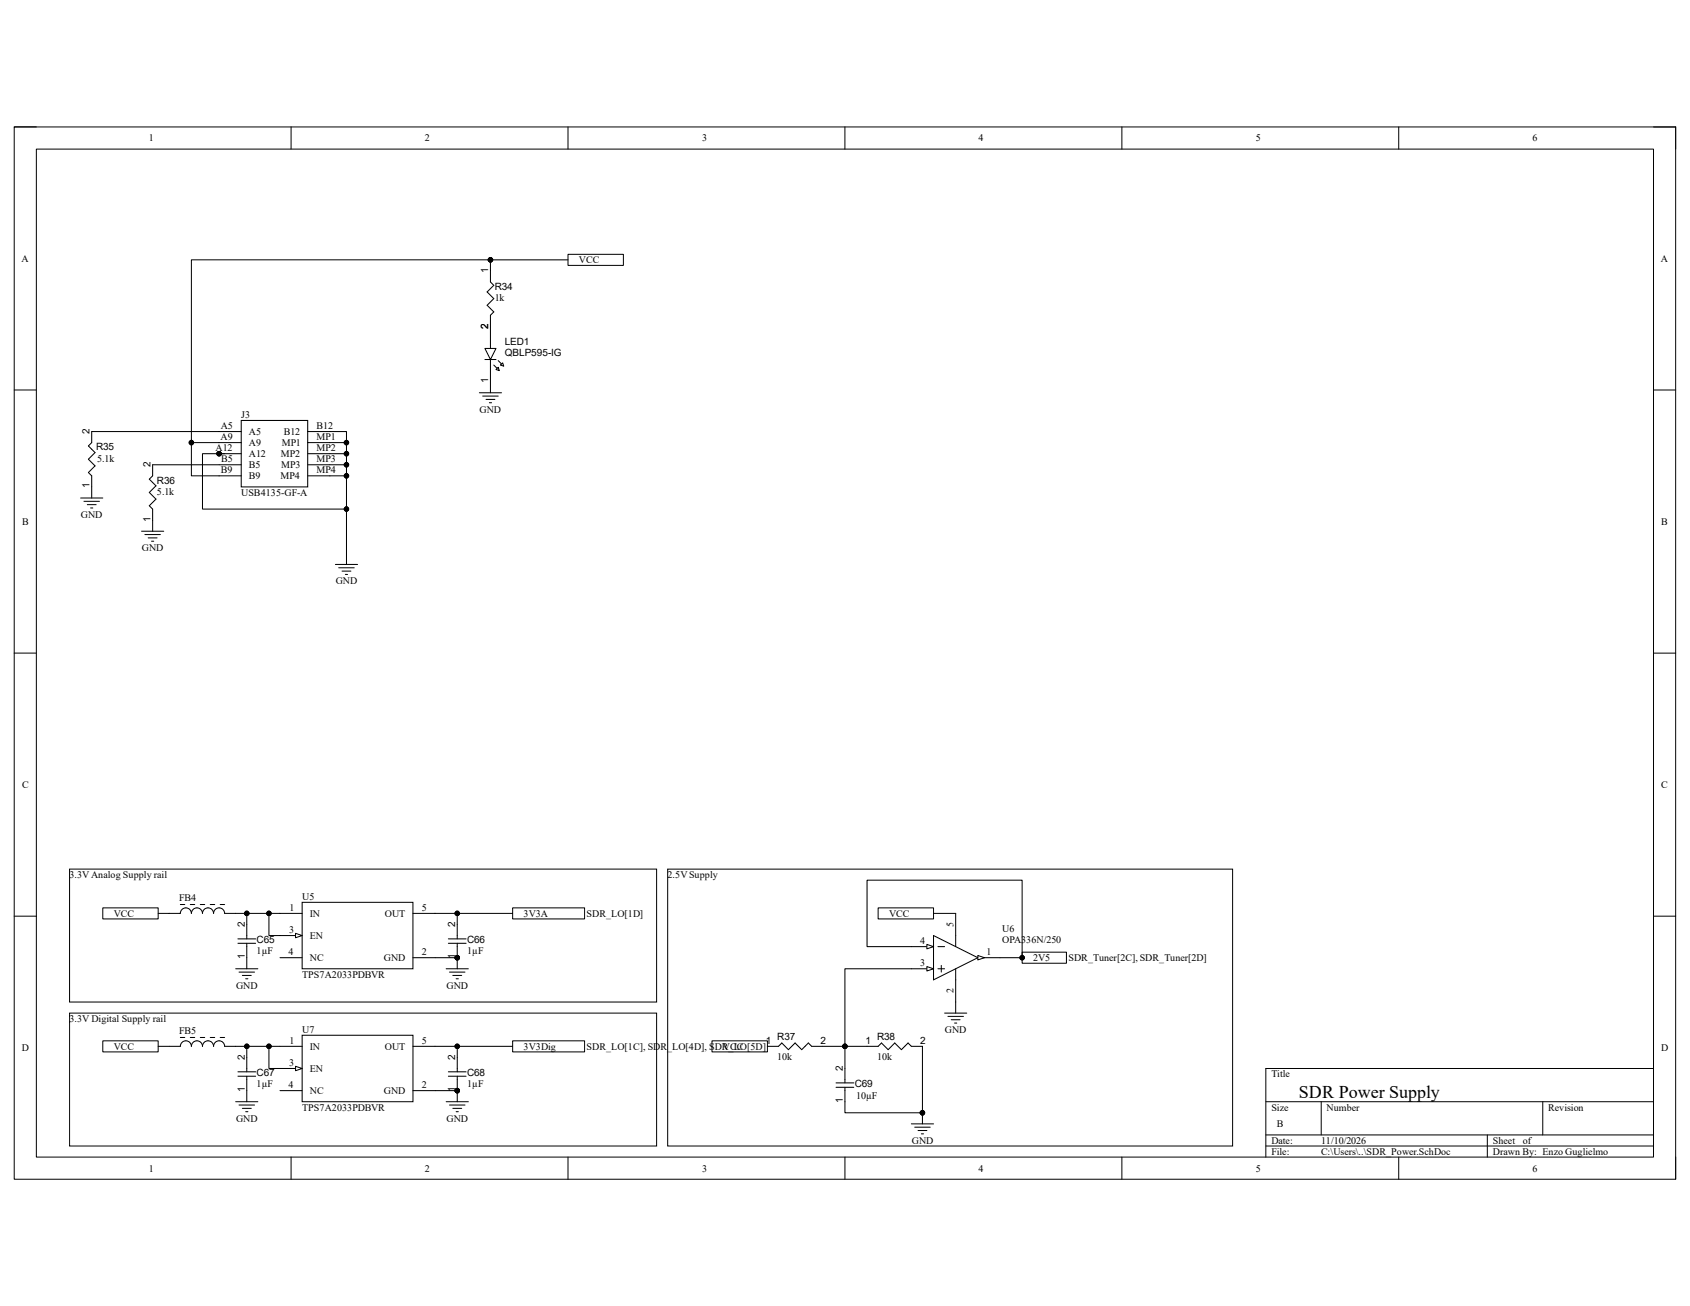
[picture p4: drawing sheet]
<svg xmlns="http://www.w3.org/2000/svg" width="279mm" height="216mm" viewBox="0 0 279 216" stroke-linecap="round" stroke-linejoin="round" font-family="sans-serif">
<path d="M2.3 21h274.7v173.9h-274.7z" fill="none" stroke="#000" stroke-width=".17"/>
<path d="M6 24.6h267.4v166.7h-267.4z" fill-rule="evenodd" fill="#fff"/>
<g fill="none" stroke="#000" stroke-width=".17">
<path d="M2.3 21h3.7M6 24.6h267.4v166.7h-267.4zM48.1 21v3.6M93.9 21v3.6M139.7 21v3.6M185.5 21v3.6M231.2 21v3.6M273.4 21h3.6v3.6M2.3 64.5h3.7M273.4 64.5h3.6M2.3 108h3.7M273.4 108h3.6"/>
<path d="M2.3 151.5h3.7M273.4 151.5h3.6M273.4 176.6h-64.1v14.7M48.1 191.3v3.6M93.9 191.3v3.6M139.7 191.3v3.6M185.5 191.3v3.6M209.3 182.1h64.1M209.3 187.6h64.1M209.3 189.5h64.1M218.4 182.1v5.5M231.2 191.3v3.6"/>
<path d="M245.9 187.6v3.7M255.1 182.1v5.5M277 191.3v3.6"/>
<circle cx="36.2" cy="75" r=".37"/>
</g>
<circle cx="36.2" cy="75" r=".37" fill="#000"/>
<path d="M39.9 69.5h11v11h-11z" fill-rule="evenodd" fill="#fff"/>
<g fill="none" stroke="#000" stroke-width=".17">
<path d="M80.2 57.6h1.8l-.9 1.8zM81.1 44.8v1.8l.5 .6-1.1 1.1 1.1 1.1-1.1 1.1 1.1 1.1-.5 .5v3.7M82.4 59.6l.7 .8M15.2 71.3v1.9l-.6 .5 1.1 1.1-1.1 1.1 1.1 1.1-1.1 1.1 .6 .6v3.6M25.2 76.8v1.9l-.5 .5 1.1 1.1-1.1 1.1 1.1 1.1-1.1 1.1 .5 .6v3.6M36.2 71.3h3.7M36.2 73.2h3.7M36.2 75h3.7M36.2 76.8h3.7M36.2 78.7h3.7M39.9 69.5h11v11h-11zM50.9 71.3h3.6"/>
<path d="M50.9 73.2h3.6M50.9 75h3.6M50.9 76.8h3.6M50.9 78.7h3.6M81.1 61.3v1.8M81.6 60.4l.8 .7M13.3 82.3h3.7M13.9 82.9h2.5M14.4 83.4h1.5M15 84h.3M23.4 87.8h3.7M24 88.4h2.5"/>
<path d="M24.5 88.9h1.5M25.1 89.5h.3M55.5 93.3h3.6M56 93.9h2.6M56.5 94.4h1.5M57.1 95h.4M57.3 91.5v1.8"/>
<circle cx="36.2" cy="75" r=".37"/>
</g>
<circle cx="36.2" cy="75" r=".37" fill="#000"/>
<path d="M82.7 60.4l.4-.4 .2 .5z" fill="#fff"/>
<path d="M80.2 59.4h1.8M81.1 55.8v1.8M81.1 59.4v1.9M82.7 60.4l.4-.4 .2 .5z" fill="none" stroke="#000" stroke-width=".17"/>
<path d="M82 61.1l.4-.4 .1 .6z" fill="#fff"/>
<path d="M79.3 64.9h3.6M79.8 65.5h2.6M80.4 66h1.4M80.9 66.6h.4M81.1 63.1v1.8M82 61.1l.4-.4 .1 .6z" fill="none" stroke="#000" stroke-width=".17"/>
<path d="M93.9 42h9.2v1.9h-9.2z" fill-rule="evenodd" fill="#fff"/>
<path d="M93.9 42h9.2v1.9h-9.2z" fill="none" stroke="#000" stroke-width=".17"/>
<path d="M117.7 172.1h9.2v1.8h-9.2z" fill-rule="evenodd" fill="#fff"/>
<g fill="none" stroke="#000" stroke-width=".17">
<path d="M155.1 156.5h1.1M155.6 159.6v1.1M165.3 158.3h-3.6l-7.4 3.7M117.7 172.1h9.2v1.8h-9.2zM126.9 173h1.8l.5-.6 1.1 1.1 1.1-1.1 1.1 1.1 1.1-1.1 .6 .6h1.8M138.2 179h2.9M138.2 179.7h2.9M139.7 176.6v2.4M139.7 179.7v2.4M143.3 173h1.9l.5-.6 1.1 1.1 1.1-1.1 1.1 1.1 1.1-1.1 .6 .6h1.8M155.1 160.2h1.1M150.7 185.8h3.6"/>
<path d="M151.2 186.3h2.6M151.8 186.9h1.4M152.3 187.4h.4M152.5 184v1.8"/>
<circle cx="152.5" cy="184" r=".37"/>
</g>
<circle cx="152.5" cy="184" r=".37" fill="#000"/>
<path d="M161.7 158l1.1 .3-1.1 .4z" fill="#fff"/>
<path d="M161.7 158l1.1 .3-1.1 .4zM150.7 160.2h3.6M158 162v3.7" fill="none" stroke="#000" stroke-width=".17"/>
<path d="M153.2 159.8l1.1 .4-1.1 .3z" fill="#fff"/>
<path d="M150.7 156.5h3.6M153.2 159.8l1.1 .4-1.1 .3z" fill="none" stroke="#000" stroke-width=".17"/>
<path d="M153.2 156.1l1.1 .4-1.1 .4z" fill="#fff"/>
<path d="M153.2 156.1l1.1 .4-1.1 .4zM158 151v5.5M161.7 158.3l-7.4-3.6v7.3M156.2 167.5h3.6M156.7 168h2.6M157.3 168.6h1.4M157.8 169.1h.4M158 160.2v1.8M158 165.7v1.8" fill="none" stroke="#000" stroke-width=".17"/>
<path d="M145.2 150.1h9.1v1.8h-9.1z" fill-rule="evenodd" fill="#fff"/>
<path d="M145.2 150.1h9.1v1.8h-9.1z" fill="none" stroke="#000" stroke-width=".17"/>
<path d="M169 157.4h7.3v1.8h-7.3z" fill-rule="evenodd" fill="#fff"/>
<g fill="none" stroke="#000" stroke-width=".17">
<path d="M169 157.4h7.3v1.8h-7.3z"/>
<circle cx="169" cy="158.3" r=".37"/>
</g>
<circle cx="169" cy="158.3" r=".37" fill="#000"/>
<path d="M50 171.1h18.3v11h-18.3z" fill-rule="evenodd" fill="#fff"/>
<path d="M46.3 176.6h3.7M50 171.1h18.3v11h-18.3z" fill="none" stroke="#000" stroke-width=".17"/>
<path d="M48.9 176.3l1.1 .3-1.1 .4z" fill="#fff"/>
<path d="M46.3 173h3.7M48.9 176.3l1.1 .3-1.1 .4zM68.3 173h3.6M46.3 180.3h3.7M68.3 180.3h3.6" fill="none" stroke="#000" stroke-width=".17"/>
<path d="M17 172.1h9.2v1.8h-9.2z" fill-rule="evenodd" fill="#fff"/>
<path d="M17 172.1h9.2v1.8h-9.2zM28 173h1.8a.92 .92 0 0 1 .9-.9 .92 .92 0 0 1 .9 .9 .92 .92 0 0 1 1-.9 .92 .92 0 0 1 .9 .9 .92 .92 0 0 1 .9-.9 .92 .92 0 0 1 .9 .9 .92 .92 0 0 1 .9-.9 .92 .92 0 0 1 .9 .9h1.9M29.8 171.5h.7M31.5 171.5h.7M33.1 171.5h.7M34.8 171.5h.7M36.4 171.5h.7" fill="none" stroke="#000" stroke-width=".17"/>
<path d="M84.8 172.1h11.8v1.8h-11.8z" fill-rule="evenodd" fill="#fff"/>
<g fill="none" stroke="#000" stroke-width=".17">
<path d="M39.3 177.2h3M39.3 177.9h3M40.8 174.8v2.4M40.8 177.9v4.2M74.1 177.2h3M74.1 177.9h3M75.6 174.8v2.4M75.6 177.9v4.2M84.8 172.1h11.8v1.8h-11.8zM39 182.1h3.6M39.5 182.7h2.6M40.1 183.2h1.4"/>
<path d="M40.6 183.8h.4M73.8 182.1h3.6M74.3 182.7h2.6M74.9 183.2h1.4M75.4 183.8h.4"/>
<circle cx="75.6" cy="180.3" r=".37"/>
</g>
<circle cx="75.6" cy="180.3" r=".37" fill="#000"/>
<path d="M50 149.2h18.3v11h-18.3z" fill-rule="evenodd" fill="#fff"/>
<path d="M46.3 154.7h3.7M50 149.2h18.3v11h-18.3z" fill="none" stroke="#000" stroke-width=".17"/>
<path d="M48.9 154.3l1.1 .4-1.1 .3z" fill="#fff"/>
<path d="M46.3 151h3.7M46.3 158.3h3.7M48.9 154.3l1.1 .4-1.1 .3zM68.3 151h3.6M68.3 158.3h3.6" fill="none" stroke="#000" stroke-width=".17"/>
<path d="M17 150.1h9.2v1.8h-9.2z" fill-rule="evenodd" fill="#fff"/>
<path d="M17 150.1h9.2v1.8h-9.2zM28 151h1.8a.92 .92 0 0 1 .9-.9 .92 .92 0 0 1 .9 .9 .92 .92 0 0 1 1-.9 .92 .92 0 0 1 .9 .9 .92 .92 0 0 1 .9-.9 .92 .92 0 0 1 .9 .9 .92 .92 0 0 1 .9-.9 .92 .92 0 0 1 .9 .9h1.9M29.8 149.5h.7M31.5 149.5h.7M33.1 149.5h.7M34.8 149.5h.7M36.4 149.5h.7" fill="none" stroke="#000" stroke-width=".17"/>
<path d="M84.8 150.1h11.8v1.8h-11.8z" fill-rule="evenodd" fill="#fff"/>
<g fill="none" stroke="#000" stroke-width=".17">
<path d="M81.1 43h-49.5v30.2M81.1 43h12.8M81.1 43v1.8M15.2 71.3h21M25.2 76.8h11M36.2 73.2h-4.6v5.5h4.6M37.1 75h-3.6v9.2h23.8v7.3M54.5 71.3h2.8v12.9M54.5 76.8h2.8M54.5 73.2h2.8M54.5 75h2.8M54.5 78.7h2.8"/>
<path d="M11.5 143.7h97.1v22h-97.1zM26.2 151h1.8M39 151h7.3M39.3 155.2h3M39.3 155.9h3M40.8 151v4.2M40.8 155.9v4.3M44.5 151v3.7h1.8M71.9 151h12.9M71.9 158.3h3.7M74.1 155.2h3M74.1 155.9h3"/>
<path d="M75.6 151v4.2M75.6 155.9v4.3M84.8 150.1h11.8v1.8h-11.8zM110.4 143.7h93.4v45.8h-93.4zM150.7 156.5h-7.4v-11h25.7v12.8h-3.7M154.3 151h3.7M11.5 167.5h97.1v22h-97.1zM26.2 173h1.8M39 173h7.3M39 160.2h3.6M39.5 160.7h2.6M40.1 161.3h1.4"/>
<path d="M40.6 161.8h.4M40.8 173v1.8M44.5 173v3.6h1.8M71.9 173h12.9M73.8 160.2h3.6M74.3 160.7h2.6M74.9 161.3h1.4M75.4 161.8h.4M75.6 173v1.8M136 173h7.3M150.7 160.2h-11v16.4M152.5 173v11h-12.8v-1.9"/>
<path d="M71.9 180.3h3.7"/>
<circle cx="81.1" cy="43" r=".37"/>
<circle cx="31.6" cy="73.2" r=".37"/>
<circle cx="36.2" cy="75" r=".37"/>
<circle cx="57.3" cy="75" r=".37"/>
<circle cx="57.3" cy="78.7" r=".37"/>
<circle cx="57.3" cy="73.2" r=".37"/>
<circle cx="57.3" cy="76.8" r=".37"/>
<circle cx="57.3" cy="84.2" r=".37"/>
<circle cx="40.8" cy="151" r=".37"/>
<circle cx="44.5" cy="151" r=".37"/>
<circle cx="75.6" cy="151" r=".37"/>
<circle cx="75.6" cy="158.3" r=".37"/>
<circle cx="169" cy="158.3" r=".37"/>
<circle cx="40.8" cy="173" r=".37"/>
<circle cx="44.5" cy="173" r=".37"/>
<circle cx="75.6" cy="173" r=".37"/>
<circle cx="139.7" cy="173" r=".37"/>
<circle cx="75.6" cy="180.3" r=".37"/>
<circle cx="152.5" cy="184" r=".37"/>
</g>
<g fill="#000">
<circle cx="81.1" cy="43" r=".37"/>
<circle cx="31.6" cy="73.2" r=".37"/>
<circle cx="36.2" cy="75" r=".37"/>
<circle cx="57.3" cy="75" r=".37"/>
<circle cx="57.3" cy="78.7" r=".37"/>
<circle cx="57.3" cy="73.2" r=".37"/>
<circle cx="57.3" cy="76.8" r=".37"/>
<circle cx="57.3" cy="84.2" r=".37"/>
<circle cx="40.8" cy="151" r=".37"/>
<circle cx="44.5" cy="151" r=".37"/>
<circle cx="75.6" cy="151" r=".37"/>
<circle cx="75.6" cy="158.3" r=".37"/>
<circle cx="169" cy="158.3" r=".37"/>
<circle cx="40.8" cy="173" r=".37"/>
<circle cx="44.5" cy="173" r=".37"/>
<circle cx="75.6" cy="173" r=".37"/>
<circle cx="139.7" cy="173" r=".37"/>
<circle cx="75.6" cy="180.3" r=".37"/>
<circle cx="152.5" cy="184" r=".37"/>
</g>
<text font-size="3" x="214.8" y="181.5">SDR Power Supply</text>
<g font-size="1.7">
<text x="24.6" y="23.4">1</text>
<text x="70.2" y="23.4">2</text>
<text x="116.1" y="23.4">3</text>
<text x="161.8" y="23.4">4</text>
<text x="207.6" y="23.4">5</text>
<text x="253.4" y="23.4">6</text>
<text x="3.6" y="43.3">A</text>
<text x="80.7" y="45.2" transform="rotate(-90 80.7 45.2)">1</text>
<text x="81.8" y="47.9">R34</text>
<text x="95.7" y="43.5">VCC</text>
<text x="274.6" y="43.3">A</text>
<text x="81.8" y="49.7">1k</text>
<text x="80.7" y="54.4" transform="rotate(-90 80.7 54.4)">2</text>
<text x="83.4" y="57.1">LED1</text>
<text x="83.4" y="58.9">QBLP595-IG</text>
<text x="80.7" y="63.3" transform="rotate(-90 80.7 63.3)">1</text>
<text x="14.8" y="71.7" transform="rotate(-90 14.8 71.7)">2</text>
<text x="36.5" y="71">A5</text>
<text x="39.9" y="69.1">J3</text>
<text x="41.1" y="71.9">A5</text>
<text x="46.9" y="71.9">B12</text>
<text x="52.3" y="71">B12</text>
<text x="79.3" y="68.2">GND</text>
<text x="15.9" y="74.5">R35</text>
<text x="16" y="76.5">5.1k</text>
<text x="24.9" y="77.2" transform="rotate(-90 24.9 77.2)">2</text>
<text x="35.6" y="74.6">A12</text>
<text x="36.4" y="72.8">A9</text>
<text x="36.6" y="76.5">B5</text>
<text x="41.1" y="73.7">A9</text>
<text x="41.1" y="75.6">A12</text>
<text x="41.1" y="77.4">B5</text>
<text x="46.4" y="75.6">MP2</text>
<text x="46.5" y="77.4">MP3</text>
<text x="46.6" y="73.7">MP1</text>
<text x="52.3" y="72.8">MP1</text>
<text x="52.3" y="74.6">MP2</text>
<text x="52.3" y="76.5">MP3</text>
<text x="14.8" y="80.7" transform="rotate(-90 14.8 80.7)">1</text>
<text x="26" y="81.8">5.1k</text>
<text x="26" y="80">R36</text>
<text x="36.5" y="78.3">B9</text>
<text x="39.9" y="82">USB4135-GF-A</text>
<text x="41.1" y="79.2">B9</text>
<text x="46.4" y="79.2">MP4</text>
<text x="52.3" y="78.3">MP4</text>
<text x="3.6" y="86.7">B</text>
<text x="13.4" y="85.6">GND</text>
<text x="24.9" y="86.2" transform="rotate(-90 24.9 86.2)">1</text>
<text x="274.7" y="86.7">B</text>
<text x="23.5" y="91.1">GND</text>
<text x="55.5" y="96.6">GND</text>
<text x="3.6" y="130.3">C</text>
<text x="274.7" y="130.3">C</text>
<text x="11.5" y="145.1">3.3V Analog Supply rail</text>
<text x="29.6" y="149">FB4</text>
<text x="50" y="148.8">U5</text>
<text x="110.4" y="145.1">2.5V Supply</text>
<text x="18.8" y="151.6">VCC</text>
<text x="40.5" y="153.2" transform="rotate(-90 40.5 153.2)">2</text>
<text x="42.4" y="156">C65</text>
<text x="47.8" y="154.3">3</text>
<text x="47.8" y="150.6">1</text>
<text x="51.2" y="155.2">EN</text>
<text x="51.2" y="151.6">IN</text>
<text x="63.6" y="151.6">OUT</text>
<text x="69.7" y="150.6">5</text>
<text x="75.2" y="153.2" transform="rotate(-90 75.2 153.2)">2</text>
<text x="77.2" y="156">C66</text>
<text x="86.6" y="151.6">3V3A</text>
<text x="97" y="151.6">SDR_LO[1D]</text>
<text x="147" y="151.6">VCC</text>
<text x="157.6" y="153.2" transform="rotate(-90 157.6 153.2)">5</text>
<text x="165.7" y="154.1">U6</text>
<text x="165.7" y="156">OPA336N/250</text>
<text x="40.5" y="158.6" transform="rotate(-90 40.5 158.6)">1</text>
<text x="42.4" y="157.8">1µF</text>
<text x="47.7" y="157.9">4</text>
<text x="50" y="161.6">TPS7A2033PDBVR</text>
<text x="51.2" y="158.9">NC</text>
<text x="63.5" y="158.9">GND</text>
<text x="69.7" y="157.9">2</text>
<text x="75.2" y="158.6" transform="rotate(-90 75.2 158.6)">1</text>
<text x="77.2" y="157.8">1µF</text>
<text x="152.1" y="156.1">4</text>
<text x="152.1" y="159.8">3</text>
<text x="163.1" y="157.9">1</text>
<text x="170.8" y="158.9">2V5</text>
<text x="176.7" y="158.9">SDR_Tuner[2C], SDR_Tuner[2D]</text>
<text x="39" y="163.4">GND</text>
<text x="73.8" y="163.4">GND</text>
<text x="157.6" y="164.2" transform="rotate(-90 157.6 164.2)">2</text>
<text x="3.6" y="173.7">D</text>
<text x="11.5" y="169">3.3V Digital Supply rail</text>
<text x="18.8" y="173.5">VCC</text>
<text x="29.6" y="170.9">FB5</text>
<text x="47.8" y="172.6">1</text>
<text x="50" y="170.8">U7</text>
<text x="51.2" y="173.5">IN</text>
<text x="63.6" y="173.5">OUT</text>
<text x="69.7" y="172.6">5</text>
<text x="86.6" y="173.5">3V3Dig</text>
<text x="97" y="173.5">SDR_LO[1C], SDR_LO[4D], SDR_LO[5D]</text>
<text x="119.5" y="173.5">VCC</text>
<text x="126.6" y="172.6">1</text>
<text x="128.5" y="171.9">R37</text>
<text x="135.6" y="172.6">2</text>
<text x="143.1" y="172.6">1</text>
<text x="145" y="171.9">R38</text>
<text x="152.1" y="172.6">2</text>
<text x="156.2" y="170.8">GND</text>
<text x="274.6" y="173.7">D</text>
<text x="40.5" y="175.2" transform="rotate(-90 40.5 175.2)">2</text>
<text x="42.4" y="179.7">1µF</text>
<text x="42.4" y="177.9">C67</text>
<text x="47.7" y="179.9">4</text>
<text x="47.8" y="176.3">3</text>
<text x="51.2" y="177.2">EN</text>
<text x="69.7" y="179.9">2</text>
<text x="75.2" y="175.2" transform="rotate(-90 75.2 175.2)">2</text>
<text x="77.2" y="179.7">1µF</text>
<text x="77.2" y="177.9">C68</text>
<text x="128.5" y="175.2">10k</text>
<text x="139.3" y="177" transform="rotate(-90 139.3 177)">2</text>
<text x="141.3" y="179.7">C69</text>
<text x="145" y="175.2">10k</text>
<text x="210.2" y="178.1">Title</text>
<text x="39" y="185.4">GND</text>
<text x="40.5" y="180.6" transform="rotate(-90 40.5 180.6)">1</text>
<text x="50" y="183.6">TPS7A2033PDBVR</text>
<text x="51.2" y="180.8">NC</text>
<text x="63.5" y="180.8">GND</text>
<text x="73.8" y="185.4">GND</text>
<text x="75.2" y="180.6" transform="rotate(-90 75.2 180.6)">1</text>
<text x="139.3" y="182.4" transform="rotate(-90 139.3 182.4)">1</text>
<text x="141.5" y="181.7">10µF</text>
<text x="210.2" y="183.6">Size</text>
<text x="219.3" y="183.6">Number</text>
<text x="256" y="183.6">Revision</text>
<text x="150.7" y="189.1">GND</text>
<text x="210.2" y="189.1">Date:</text>
<text x="210.2" y="190.9">File:</text>
<text x="211.1" y="186.4">B</text>
<text x="218.4" y="189.1">11/10/2026</text>
<text x="218.4" y="190.9">C:\Users\..\SDR_Power.SchDoc</text>
<text x="246.8" y="189.1">Sheet</text>
<text x="246.8" y="190.9">Drawn By: Enzo Guglielmo</text>
<text x="251.8" y="189.1">of</text>
<text x="24.6" y="193.7">1</text>
<text x="70.2" y="193.7">2</text>
<text x="116.1" y="193.7">3</text>
<text x="161.8" y="193.7">4</text>
<text x="207.6" y="193.7">5</text>
<text x="253.4" y="193.7">6</text>
</g>
</svg>
